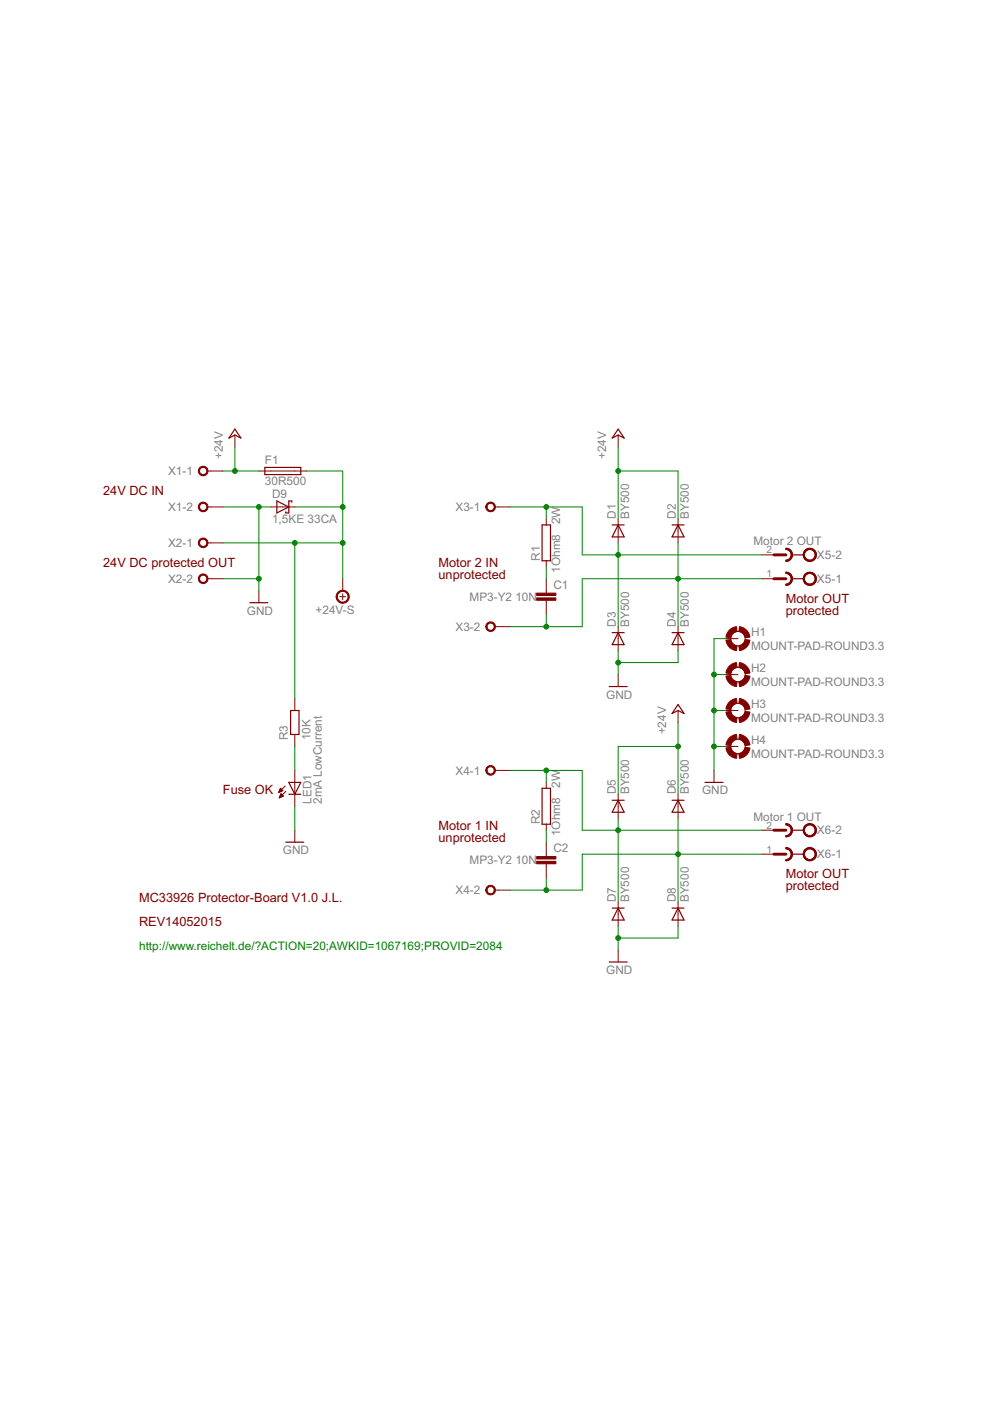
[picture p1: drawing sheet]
<svg xmlns="http://www.w3.org/2000/svg" width="210mm" height="297mm" viewBox="0 0 210 297" stroke-linecap="round" stroke-linejoin="round" font-family="sans-serif">
<g fill="none" stroke="#800000" stroke-width=".25">
<path d="M49.8 91l1.3 1.9-1.3-.7-1.3 .7zM56.2 99.1h7.6v1.5h-7.6zM131.1 91l1.2 1.9-1.2-.7-1.3 .7zM58.7 106.2l2.5 1.3-2.5 1.3zM61.9 106.5v-.3h-.7v2.6h-.6v-.3M114.9 111.3h1.8v7.6h-1.8zM129.8 111.3h2.5M131.1 111.3l1.2 2.5h-2.5zM142.5 111.3h2.5M143.8 111.3l1.2 2.5h-2.5zM167.9 117.6h2.5M53 127.8h3.8"/>
<path d="M129.8 134.1h2.5M131.1 134.1l1.2 2.6h-2.5zM142.5 134.1h2.5M143.8 134.1l1.2 2.6h-2.5zM167.9 122.7h2.5M61.6 150.6h1.8v5.1h-1.8zM129.2 145.6h3.8M143.8 149.4l1.2 1.9-1.2-.7-1.3 .7zM60.6 178.6h3.8M61.2 165.9h2.6l-1.3 2.5zM61.2 168.4h2.6M114.9 167.1h1.8v7.7h-1.8z"/>
<path d="M129.8 169.7h2.5M131.1 169.7l1.2 2.5h-2.5zM142.5 169.7h2.5M143.8 169.7l1.2 2.5h-2.5zM149.5 165.9h3.8M167.9 176h2.5M129.8 192.5h2.5M131.1 192.5l1.2 2.6h-2.5zM142.5 192.5h2.5M143.8 192.5l1.2 2.6h-2.5zM167.9 181.1h2.5M129.2 204h3.8"/>
</g>
<g fill="none" stroke="#800000" stroke-width=".21">
<path d="M44 99.9h3.3M49.8 92.2v2.6M54.9 99.9h10.1M131.1 92.2v2.6M44 107.5h3.3M44 115.1h3.3M57.4 107.5h5.1M104.9 107.5h3.3M115.8 110v1.3M115.8 118.9v1.3M131.1 110v5.1M143.8 110v5.1"/>
<path d="M161.5 117.6h2.6M44 122.7h3.3M54.9 125.2v2.6M72 126.5h1.3M72.7 122.7v2.5M72.7 125.9v1.2M104.9 132.9h3.3M115.8 122.7v3.1M115.8 127.3v3M131.1 132.9v5M143.8 132.9v5M153.9 135.4h2.6"/>
<path d="M161.5 122.7h2.6M62.5 148.1v2.5M62.5 155.7v2.6M131.1 143v2.6M143.8 150.6v2.6M153.9 143h2.6M153.9 150.6h2.6M153.9 158.3h2.6M59.1 168h.1M59.1 167.9h.4M59.2 167.7h.5M59.2 167.6h.7"/>
<path d="M59.2 169.1h.2M59.3 167.5h.5M59.3 169h.4M59.4 167.4h.3M59.4 168.8h.6M59.4 168.7h.6M59.4 167.3h.2M59.5 167.1l-.4 .9M59.5 167.1l.5 .5-.9 .4M59.5 167.2h.1M59.5 168.6h.4M59.5 168.5h.3"/>
<path d="M59.6 168.4h.1M59.6 168.3l.5 .5-.9 .4zM60.5 166.6l-1.4 1.4M60.6 167.8l-1.4 1.4M62.5 163.3v7.6M62.5 176v2.6M104.9 163.3h3.3M115.8 165.9v1.2M115.8 174.8v1.2M115.8 178.6v3M131.1 168.4v5.1M143.8 168.4v5.1"/>
<path d="M151.4 163.3v2.6M161.5 176h2.6M104.9 188.7h3.3M115.8 183.1v3.1M131.1 191.3v5M143.8 191.3v5M161.5 181.1h2.6M131.1 201.4v2.6"/>
<circle cx="156.5" cy="135.4" r="1.52"/>
<circle cx="156.5" cy="150.6" r="1.52"/>
<circle cx="156.5" cy="143" r="1.52"/>
<circle cx="156.5" cy="158.3" r="1.52"/>
</g>
<g fill="#800000" stroke="#800000" stroke-width=".21">
<path d="M113.8 125.8h4.1v.5h-4.1z"/>
<path d="M113.8 126.8h4.1v.5h-4.1z"/>
<path d="M113.8 181.6h4.1v.5h-4.1z"/>
<path d="M113.8 182.6h4.1v.5h-4.1z"/>
</g>
<g fill="#800000" stroke="#800000" stroke-width=".21">
<path d="M166.6 179.7a1.37 1.37 0 0 1 1.4 1.4h-.2l-.3-.7-.9-.4z" fill-rule="evenodd"/>
<path d="M166.6 182.2l.7-.2 .3-.4 .2-.5h.2a1.37 1.37 0 0 1-1.4 1.4z" fill-rule="evenodd"/>
<path d="M166.6 179.7a1.4 1.4 0 0 1 1.4 1.4 1.4 1.4 0 0 1-1.4 1.4v-.3a1.14 1.14 0 0 0 1.2-1.1 1.14 1.14 0 0 0-1.2-1.1z" fill-rule="evenodd"/>
<path d="M170.7 180.1a1.4 1.4 0 0 1 2.2 .2 1.4 1.4 0 0 1-.8 2.1 1.4 1.4 0 0 1-1.8-1.3h.3a1.14 1.14 0 0 1 1.6-.9 1.14 1.14 0 0 1 .2 1.9 1.14 1.14 0 0 1-1.8-.7v-.3h-.3z" fill-rule="evenodd"/>
<path d="M170.7 180.1a1.4 1.4 0 0 1 2.2 .2 1.4 1.4 0 0 1-.8 2.1 1.4 1.4 0 0 1-1.8-1.3h.3a1.14 1.14 0 0 1 1.6-.9 1.14 1.14 0 0 1 .2 1.9 1.14 1.14 0 0 1-1.8-.7v-.3h-.3z" fill-rule="evenodd"/>
<path d="M166.6 174.6a1.37 1.37 0 0 1 1.4 1.4h-.2l-.3-.7-.9-.4z" fill-rule="evenodd"/>
<path d="M166.6 177.2l.7-.3 .3-.4 .2-.5h.2a1.37 1.37 0 0 1-1.4 1.4z" fill-rule="evenodd"/>
<path d="M166.6 174.6a1.4 1.4 0 0 1 1.4 1.4 1.4 1.4 0 0 1-1.4 1.4v-.2a1.14 1.14 0 0 0 1.2-1.2 1.14 1.14 0 0 0-1.2-1.1z" fill-rule="evenodd"/>
<path d="M170.7 175.1a1.4 1.4 0 0 1 2.2 .2 1.4 1.4 0 0 1-.8 2 1.4 1.4 0 0 1-1.8-1.3h.3a1.14 1.14 0 0 1 1.6-.9 1.14 1.14 0 0 1 .2 1.9 1.14 1.14 0 0 1-1.8-.7v-.3h-.3z" fill-rule="evenodd"/>
<path d="M170.7 175.1a1.4 1.4 0 0 1 2.2 .2 1.4 1.4 0 0 1-.8 2 1.4 1.4 0 0 1-1.8-1.3h.3a1.14 1.14 0 0 1 1.6-.9 1.14 1.14 0 0 1 .2 1.9 1.14 1.14 0 0 1-1.8-.7v-.3h-.3z" fill-rule="evenodd"/>
<path d="M166.6 121.3a1.37 1.37 0 0 1 1.4 1.4h-.2l-.5-.9-.7-.2z" fill-rule="evenodd"/>
<path d="M166.6 123.8l.7-.2 .3-.4 .2-.5h.2a1.37 1.37 0 0 1-1.4 1.4z" fill-rule="evenodd"/>
<path d="M166.6 121.3a1.4 1.4 0 0 1 1.4 1.4 1.4 1.4 0 0 1-1.4 1.4v-.3a1.14 1.14 0 0 0 1.2-1.1 1.14 1.14 0 0 0-1.2-1.1z" fill-rule="evenodd"/>
<path d="M170.7 121.8a1.4 1.4 0 0 1 2.2 .1 1.4 1.4 0 0 1-.8 2.1 1.4 1.4 0 0 1-1.8-1.3h.3a1.14 1.14 0 0 1 1.6-.9 1.14 1.14 0 0 1 .2 1.9 1.14 1.14 0 0 1-1.8-.7v-.3h-.3z" fill-rule="evenodd"/>
<path d="M170.7 121.8a1.4 1.4 0 0 1 2.2 .1 1.4 1.4 0 0 1-.8 2.1 1.4 1.4 0 0 1-1.8-1.3h.3a1.14 1.14 0 0 1 1.6-.9 1.14 1.14 0 0 1 .2 1.9 1.14 1.14 0 0 1-1.8-.7v-.3h-.3z" fill-rule="evenodd"/>
<path d="M166.6 116.2a1.37 1.37 0 0 1 1.4 1.4h-.2l-.2-.5-.3-.4-.7-.2z" fill-rule="evenodd"/>
<path d="M166.6 118.8l.7-.3 .5-.9h.2a1.37 1.37 0 0 1-1.4 1.4z" fill-rule="evenodd"/>
<path d="M166.6 116.2a1.39 1.39 0 0 1 1.4 1.4 1.39 1.39 0 0 1-1.4 1.4v-.2a1.13 1.13 0 0 0 1.2-1.2 1.13 1.13 0 0 0-1.2-1.1z" fill-rule="evenodd"/>
<path d="M170.7 116.7a1.4 1.4 0 0 1 2.2 .2 1.4 1.4 0 0 1-.8 2 1.4 1.4 0 0 1-1.8-1.3h.3a1.14 1.14 0 0 1 1.6-.9 1.14 1.14 0 0 1 .2 1.9 1.14 1.14 0 0 1-1.8-.7v-.3h-.3z" fill-rule="evenodd"/>
<path d="M170.7 116.7a1.4 1.4 0 0 1 2.2 .2 1.4 1.4 0 0 1-.8 2 1.4 1.4 0 0 1-1.8-1.3h.3a1.14 1.14 0 0 1 1.6-.9 1.14 1.14 0 0 1 .2 1.9 1.14 1.14 0 0 1-1.8-.7v-.3h-.3z" fill-rule="evenodd"/>
<path d="M71.6 125.6a1.4 1.4 0 0 1 2.3 .2 1.4 1.4 0 0 1-.9 2.1 1.4 1.4 0 0 1-1.7-1.4h.2a1.14 1.14 0 0 1 1.6-1 1.14 1.14 0 0 1 .3 1.9 1.14 1.14 0 0 1-1.8-.6l-.1-.3h-.2z" fill-rule="evenodd"/>
<path d="M42.4 99.1a1.03 1.03 0 0 1 1.6 .3 1.03 1.03 0 0 1-.7 1.5 1.03 1.03 0 0 1-1.2-1h.2a.77 .77 0 0 1 1.1-.7 .77 .77 0 0 1 .2 1.3 .77 .77 0 0 1-1.3-.4v-.2h-.2z" fill-rule="evenodd"/>
<path d="M42.2 106.9a1.02 1.02 0 0 1 1.7-.1 1.02 1.02 0 0 1-.5 1.6 1.02 1.02 0 0 1-1.3-.9h.2a.77 .77 0 0 1 1.1-.7 .77 .77 0 0 1 .2 1.3 .77 .77 0 0 1-1.3-.4v-.2h-.2z" fill-rule="evenodd"/>
<path d="M103.2 106.9a1.02 1.02 0 0 1 1.6-.1 1.02 1.02 0 0 1-.4 1.6 1.02 1.02 0 0 1-1.4-.9h.3a.76 .76 0 0 1 1-.8 .76 .76 0 0 1 .2 1.3 .76 .76 0 0 1-1.2-.3v-.2h-.3z" fill-rule="evenodd"/>
<path d="M103.4 132.1a1.03 1.03 0 0 1 1.5 .3 1.03 1.03 0 0 1-.6 1.5 1.03 1.03 0 0 1-1.3-1h.3a.76 .76 0 0 1 1-.8 .76 .76 0 0 1 .2 1.3 .76 .76 0 0 1-1.2-.3v-.2h-.3z" fill-rule="evenodd"/>
<path d="M103.2 162.8a1.02 1.02 0 0 1 1.6-.1 1.02 1.02 0 0 1-.4 1.6 1.02 1.02 0 0 1-1.4-1h.3a.76 .76 0 0 1 1-.7 .76 .76 0 0 1 .2 1.3 .76 .76 0 0 1-1.2-.3v-.3h-.3z" fill-rule="evenodd"/>
<path d="M103.4 187.9a1.03 1.03 0 0 1 1.5 .4 1.03 1.03 0 0 1-.6 1.4 1.03 1.03 0 0 1-1.3-1h.3a.76 .76 0 0 1 1-.7 .76 .76 0 0 1 .2 1.3 .76 .76 0 0 1-1.2-.3v-.3h-.3z" fill-rule="evenodd"/>
<path d="M42.2 114.5a1.02 1.02 0 0 1 1.7-.1 1.02 1.02 0 0 1-.5 1.6 1.02 1.02 0 0 1-1.3-.9h.2a.77 .77 0 0 1 1.1-.7 .77 .77 0 0 1 .2 1.3 .77 .77 0 0 1-1.3-.4v-.2h-.2z" fill-rule="evenodd"/>
<path d="M42.2 122.1a1.02 1.02 0 0 1 1.7 0 1.02 1.02 0 0 1-.5 1.6 1.02 1.02 0 0 1-1.3-1h.2a.77 .77 0 0 1 1.1-.6 .77 .77 0 0 1 .2 1.3 .77 .77 0 0 1-1.3-.5v-.2h-.2z" fill-rule="evenodd"/>
<path d="M156.8 132.9a2.59 2.59 0 0 1 2.2 2.2l-1 .1-.5-.9-.8-.4z" fill-rule="evenodd"/>
<path d="M154.5 133.8l.7-.6 .9-.3 .2 1-.7 .2a1.4 1.4 0 0 0-.7 1.1l-1-.1z" fill-rule="evenodd"/>
<path d="M153.9 135.7l1-.1 .5 .9 .9 .4-.2 1a2.48 2.48 0 0 1-2.2-2.2z" fill-rule="evenodd"/>
<path d="M156.7 136.9a1.51 1.51 0 0 0 1.3-1.3l1 .1a2.59 2.59 0 0 1-2.2 2.2z" fill-rule="evenodd"/>
<path d="M156.8 140.5a2.59 2.59 0 0 1 2.2 2.2l-1 .1-.5-.9-.8-.4z" fill-rule="evenodd"/>
<path d="M154.5 141.4l.7-.6 .9-.3 .2 1-.7 .2a1.4 1.4 0 0 0-.7 1.1l-1-.1z" fill-rule="evenodd"/>
<path d="M153.9 143.3l1-.1a1.51 1.51 0 0 0 1.4 1.3l-.2 1.1a2.53 2.53 0 0 1-2.2-2.3z" fill-rule="evenodd"/>
<path d="M156.7 144.5l.8-.4 .5-.9 1 .1a2.59 2.59 0 0 1-2.2 2.3z" fill-rule="evenodd"/>
<path d="M156.8 148.1a2.52 2.52 0 0 1 2.2 2.2l-1 .2-.2-.7a1.4 1.4 0 0 0-1.1-.7z" fill-rule="evenodd"/>
<path d="M154.8 148.7l1.3-.6 .2 1-.9 .4-.5 1-1-.2 .4-1z" fill-rule="evenodd"/>
<path d="M153.9 151l1-.2a1.51 1.51 0 0 0 1.4 1.4l-.2 1a2.53 2.53 0 0 1-2.2-2.2z" fill-rule="evenodd"/>
<path d="M156.7 152.2l.8-.5 .5-.9 1 .2a2.59 2.59 0 0 1-2.2 2.2z" fill-rule="evenodd"/>
<path d="M156.8 155.7a2.52 2.52 0 0 1 2.2 2.2l-1 .2-.2-.7a1.4 1.4 0 0 0-1.1-.7z" fill-rule="evenodd"/>
<path d="M154.5 156.6l.7-.5 .9-.4 .2 1-.9 .5-.5 .9-1-.2z" fill-rule="evenodd"/>
<path d="M153.9 158.6l1-.1a1.51 1.51 0 0 0 1.4 1.3l-.2 1a2.48 2.48 0 0 1-2.2-2.2z" fill-rule="evenodd"/>
<path d="M156.7 159.8l.8-.5 .5-.8 1 .1a2.54 2.54 0 0 1-2.2 2.2z" fill-rule="evenodd"/>
</g>
<path d="M164.1 117.6h2.5M164.1 122.7h2.5M164.1 176h2.5M164.1 181.1h2.5" fill="none" stroke="#800000" stroke-width=".61"/>
<g fill="none" stroke="#008000" stroke-width=".21">
<path d="M47.3 99.9h7.6M49.8 94.8v5.1M65 99.9h7.7v22.8M131.1 94.8v15.2M131.1 99.9h12.7v10.1M47.3 107.5h10.1M47.3 115.1h25.4M54.9 107.5v17.7M62.5 107.5h10.2M62.5 115.1v33M108.2 107.5h15.2v10.1h38.1M115.8 107.5v2.5"/>
<path d="M131.1 115.1v17.8M143.8 115.1v17.8M47.3 122.7h7.6M115.8 120.2v2.5M115.8 130.3v2.6M131.1 137.9v5.1M143.8 137.9v2.6h-12.7M153.9 135.4h-2.5v27.9M161.5 122.7h-38.1v10.2h-15.2M62.5 158.3v5M143.8 158.3h-12.7v10.1M143.8 153.2v15.2"/>
<path d="M151.4 143h2.5M151.4 150.6h2.5M151.4 158.3h2.5M62.5 170.9v5.1M108.2 163.3h15.2v12.7h38.1M115.8 163.3v2.6M115.8 176v2.6M131.1 173.5v17.8M143.8 173.5v17.8M115.8 186.2v2.5M131.1 196.3v5.1M143.8 196.3v2.6h-12.7"/>
<path d="M161.5 181.1h-38.1v7.6h-15.2"/>
</g>
<g fill="#008000" stroke="#008000" stroke-width=".21">
<circle cx="54.9" cy="107.5" r=".51"/>
<circle cx="54.9" cy="122.7" r=".51"/>
<circle cx="131.1" cy="140.5" r=".51"/>
<circle cx="131.1" cy="198.9" r=".51"/>
<circle cx="151.4" cy="143" r=".51"/>
<circle cx="151.4" cy="150.6" r=".51"/>
<circle cx="151.4" cy="158.3" r=".51"/>
<circle cx="72.7" cy="107.5" r=".51"/>
<circle cx="72.7" cy="115.1" r=".51"/>
<circle cx="62.5" cy="115.1" r=".51"/>
<circle cx="115.8" cy="107.5" r=".51"/>
<circle cx="131.1" cy="117.6" r=".51"/>
<circle cx="115.8" cy="132.9" r=".51"/>
<circle cx="143.8" cy="122.7" r=".51"/>
<circle cx="49.8" cy="99.9" r=".51"/>
<circle cx="131.1" cy="99.9" r=".51"/>
<circle cx="143.8" cy="158.3" r=".51"/>
<circle cx="115.8" cy="163.3" r=".51"/>
<circle cx="131.1" cy="176" r=".51"/>
<circle cx="115.8" cy="188.7" r=".51"/>
<circle cx="143.8" cy="181.1" r=".51"/>
</g>
<g font-size="3" fill="#800000">
<text x="21.9" y="104.9">24V DC IN</text>
<text x="21.9" y="120.2">24V DC protected OUT</text>
<text x="93" y="120.2">Motor 2 IN</text>
<text x="93" y="122.7">unprotected</text>
<text x="166.6" y="130.3">protected</text>
<text x="166.6" y="127.8">Motor OUT</text>
<text x="47.3" y="168.4">Fuse OK</text>
<text x="93" y="176">Motor 1 IN</text>
<text x="93" y="178.6">unprotected</text>
<text x="29.5" y="191.3">MC33926 Protector-Board V1.0 J.L.</text>
<text x="166.6" y="188.7">protected</text>
<text x="166.6" y="186.2">Motor OUT</text>
<text x="29.5" y="196.3">REV14052015</text>
</g>
<g font-size="2.8" fill="#808080">
<text x="35.6" y="100.8">X1-1</text>
<text x="47.3" y="97.3" transform="rotate(-90 47.3 97.3)">+24V</text>
<text x="56.2" y="98.5">F1</text>
<text x="128.5" y="97.3" transform="rotate(-90 128.5 97.3)">+24V</text>
<text x="56.2" y="102.8">30R500</text>
<text x="57.7" y="105.6">D9</text>
<text x="35.6" y="108.4">X1-2</text>
<text x="57.7" y="110.9">1,5KE 33CA</text>
<text x="96.6" y="108.4">X3-1</text>
<text x="118.8" y="111.1" transform="rotate(-90 118.8 111.1)">2W</text>
<text x="130.6" y="110" transform="rotate(-90 130.6 110)">D1</text>
<text x="133.4" y="110" transform="rotate(-90 133.4 110)">BY500</text>
<text x="143.3" y="110" transform="rotate(-90 143.3 110)">D2</text>
<text x="146.1" y="110" transform="rotate(-90 146.1 110)">BY500</text>
<text x="35.6" y="116">X2-1</text>
<text x="114.5" y="118.9" transform="rotate(-90 114.5 118.9)">R1</text>
<text x="159.8" y="115.6">Motor 2 OUT</text>
<text x="173.2" y="118.5">X5-2</text>
<text x="35.6" y="123.6">X2-2</text>
<text x="117.4" y="124.9">C1</text>
<text x="118.8" y="121.4" transform="rotate(-90 118.8 121.4)">1Ohm8</text>
<text x="173.2" y="123.6">X5-1</text>
<text x="52.3" y="130.3">GND</text>
<text x="66.9" y="130.2">+24V-S</text>
<text x="99.6" y="127.4">MP3-Y2</text>
<text x="109.3" y="127.4">10N</text>
<text x="96.6" y="133.8">X3-2</text>
<text x="130.6" y="132.9" transform="rotate(-90 130.6 132.9)">D3</text>
<text x="133.4" y="132.9" transform="rotate(-90 133.4 132.9)">BY500</text>
<text x="143.3" y="132.9" transform="rotate(-90 143.3 132.9)">D4</text>
<text x="146.1" y="132.9" transform="rotate(-90 146.1 132.9)">BY500</text>
<text x="159.3" y="137.9">MOUNT-PAD-ROUND3.3</text>
<text x="159.3" y="134.8">H1</text>
<text x="159.3" y="142.4">H2</text>
<text x="128.5" y="148.1">GND</text>
<text x="159.3" y="145.5">MOUNT-PAD-ROUND3.3</text>
<text x="141.2" y="155.7" transform="rotate(-90 141.2 155.7)">+24V</text>
<text x="159.3" y="153.1">MOUNT-PAD-ROUND3.3</text>
<text x="159.3" y="150.1">H3</text>
<text x="61" y="157" transform="rotate(-90 61 157)">R3</text>
<text x="65.8" y="157" transform="rotate(-90 65.8 157)">10K</text>
<text x="159.3" y="160.7">MOUNT-PAD-ROUND3.3</text>
<text x="159.3" y="157.7">H4</text>
<text x="96.6" y="164.2">X4-1</text>
<text x="118.8" y="167" transform="rotate(-90 118.8 167)">2W</text>
<text x="66.1" y="170.4" transform="rotate(-90 66.1 170.4)">LED1</text>
<text x="68.2" y="170.4" transform="rotate(-90 68.2 170.4)">2mA LowCurrent</text>
<text x="130.6" y="168.4" transform="rotate(-90 130.6 168.4)">D5</text>
<text x="133.4" y="168.4" transform="rotate(-90 133.4 168.4)">BY500</text>
<text x="143.3" y="168.4" transform="rotate(-90 143.3 168.4)">D6</text>
<text x="146.1" y="168.4" transform="rotate(-90 146.1 168.4)">BY500</text>
<text x="148.8" y="168.4">GND</text>
<text x="159.8" y="174">Motor 1 OUT</text>
<text x="114.5" y="174.8" transform="rotate(-90 114.5 174.8)">R2</text>
<text x="118.8" y="177.3" transform="rotate(-90 118.8 177.3)">1Ohm8</text>
<text x="173.2" y="176.9">X6-2</text>
<text x="60" y="181.1">GND</text>
<text x="99.6" y="183.3">MP3-Y2</text>
<text x="109.3" y="183.3">10N</text>
<text x="117.4" y="180.7">C2</text>
<text x="173.2" y="182">X6-1</text>
<text x="96.6" y="189.6">X4-2</text>
<text x="130.6" y="191.3" transform="rotate(-90 130.6 191.3)">D7</text>
<text x="133.4" y="191.3" transform="rotate(-90 133.4 191.3)">BY500</text>
<text x="143.3" y="191.3" transform="rotate(-90 143.3 191.3)">D8</text>
<text x="146.1" y="191.3" transform="rotate(-90 146.1 191.3)">BY500</text>
<text x="128.5" y="206.5">GND</text>
</g>
<text font-size="2.8" fill="#008000" x="29.5" y="201.4">http://www.reichelt.de/?ACTION=20;AWKID=1067169;PROVID=2084</text>
<g font-size="2.4" fill="#808080">
<text x="162.5" y="117.3">2</text>
<text x="162.5" y="122.4">1</text>
<text x="162.5" y="175.7">2</text>
<text x="162.5" y="180.8">1</text>
</g>
</svg>
